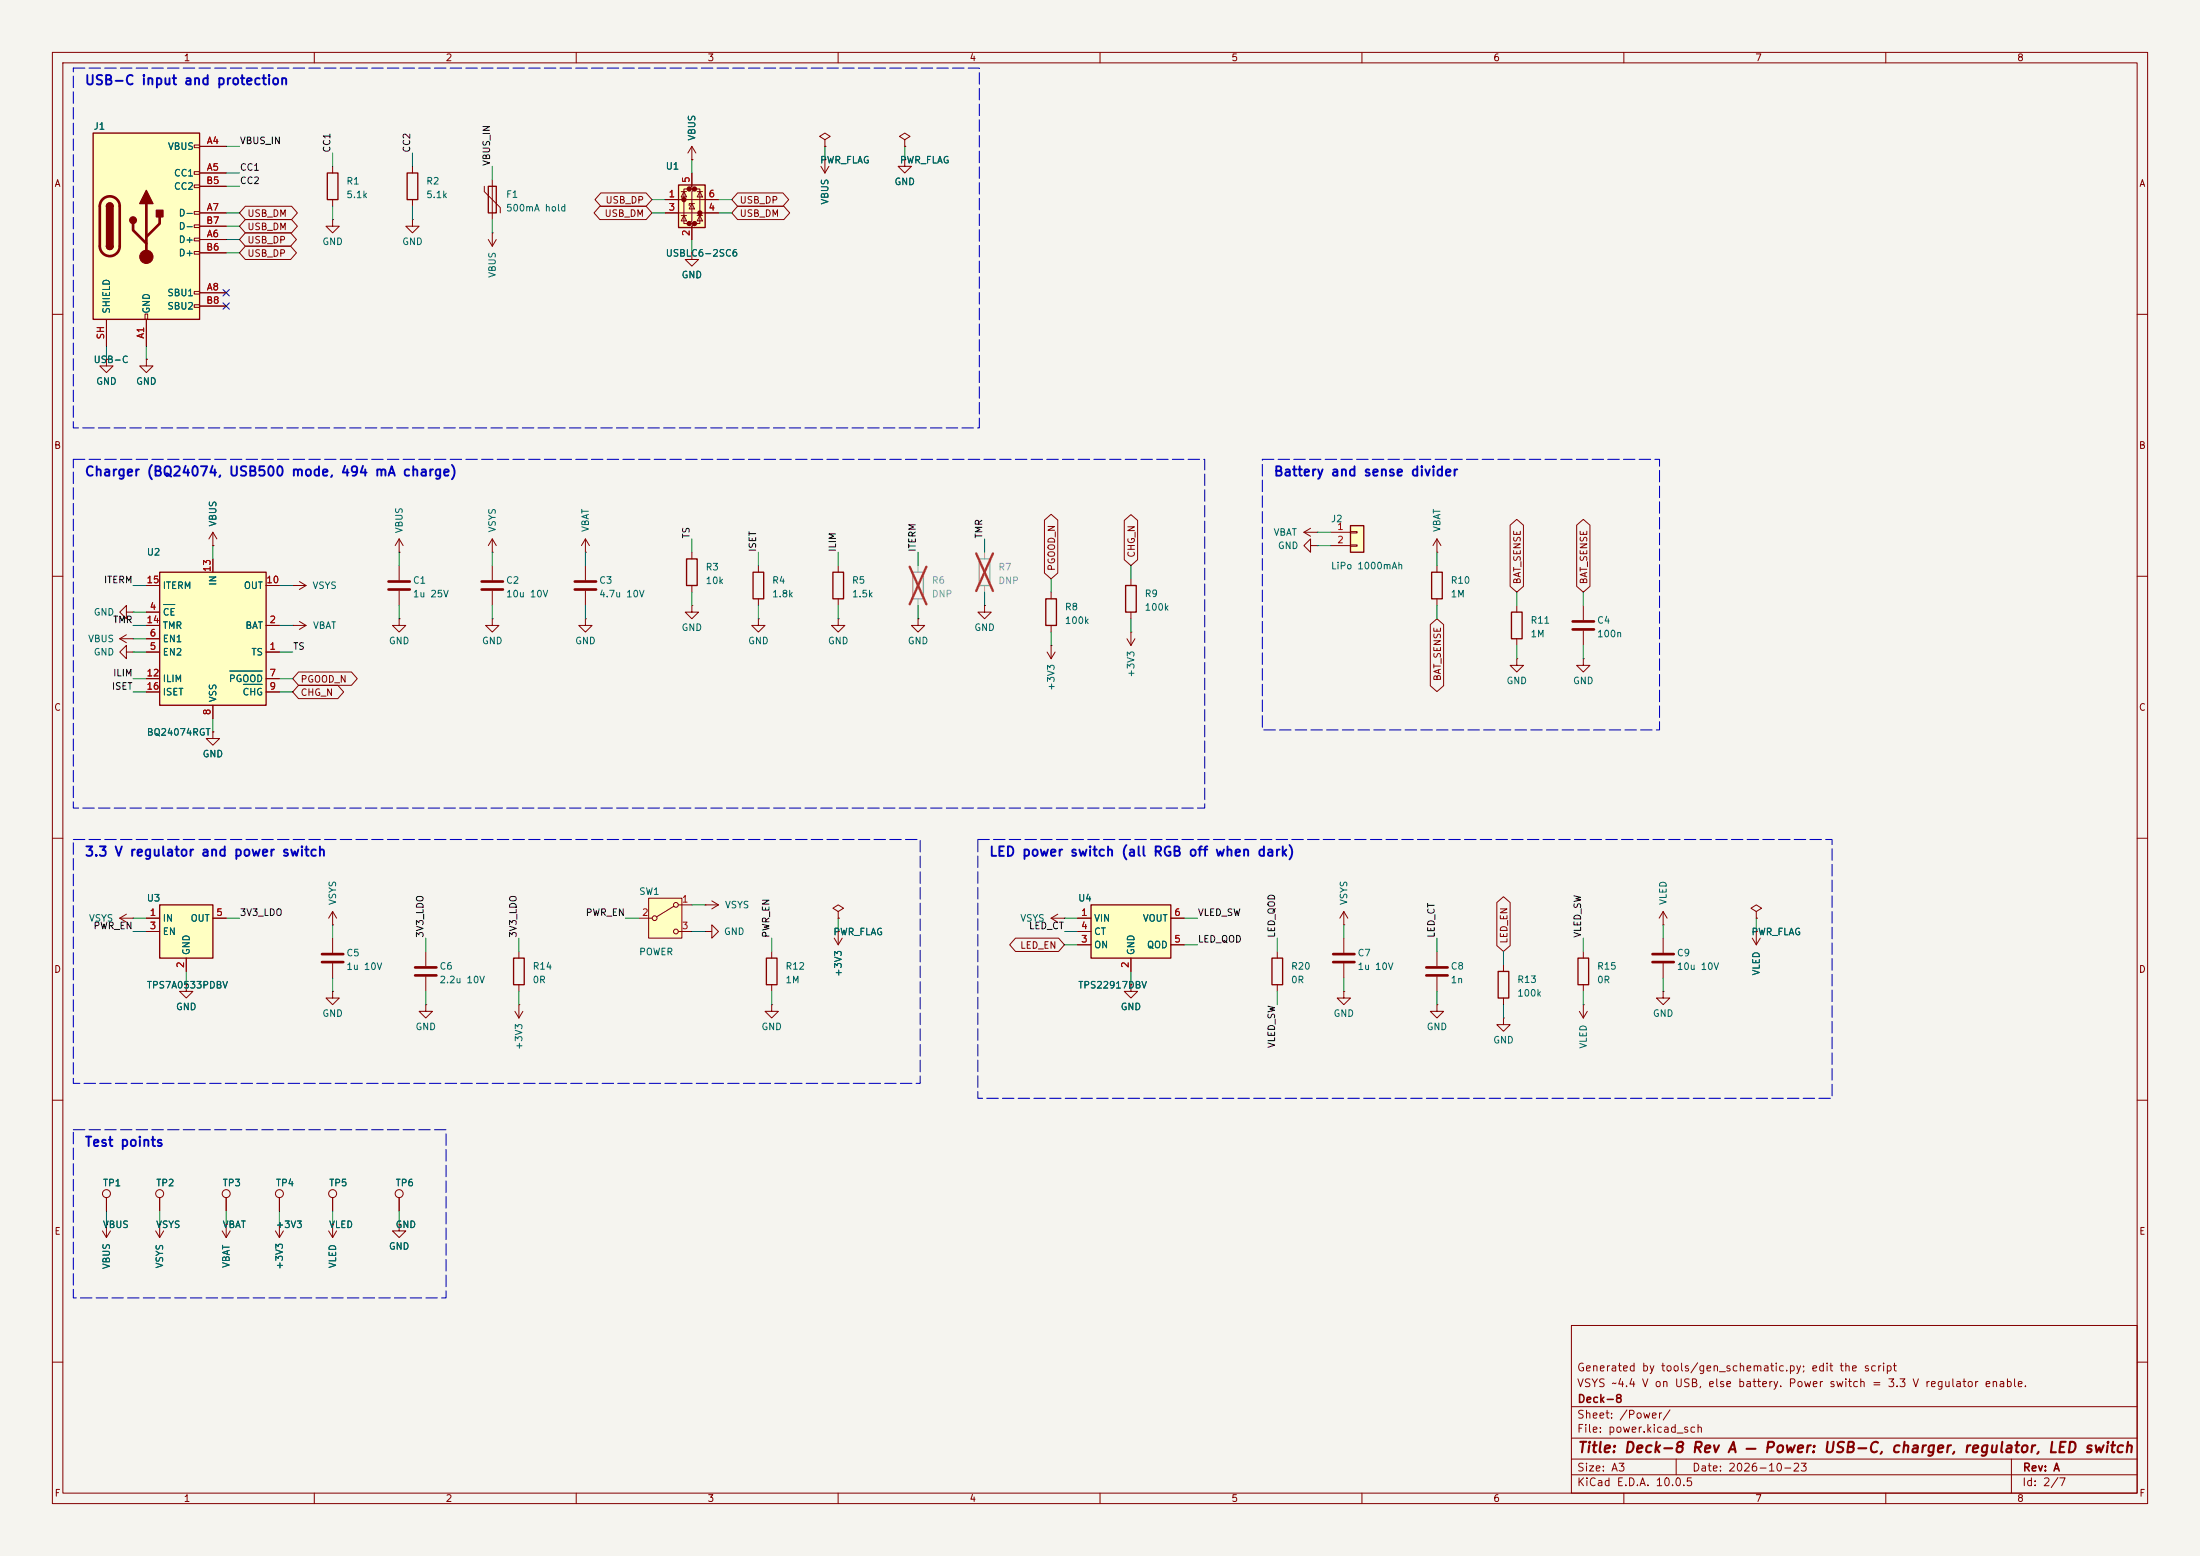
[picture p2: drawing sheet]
<svg xmlns="http://www.w3.org/2000/svg" width="420mm" height="297mm" viewBox="0 0 420 297" stroke-linecap="round" stroke-linejoin="round" font-family="sans-serif">
<path d="M0 0h420v297h-420z" fill="#f5f4ef" stroke="#f5f4ef" stroke-width=".19"/>
<g fill="none" stroke="#840000" stroke-width=".19">
<path d="M10 10h400v277h-400zM12 12h396v273h-396zM60 10v2M110 10v2M160 10v2M210 10v2M260 10v2M310 10v2M360 10v2M10 60h2M408 60h2M10 110h2"/>
<path d="M94 105.4h.1M94 102.9l-.8 1.2M94 102.9l.7 1.2M94 102.9v2.5M408 110h2M40.6 139.7v1.3h1.3l-1.3 1.2-1.2-1.2h1.2M40.6 139.7h.1M10 160h2M408 160h2M10 210h2M408 210h2M300 253h108v32h-108z"/>
<path d="M10 260h2M300 278.5h108M300 274.5h108M300 268.5h108M320 278.5v3M384 278.5v6.5M408 260h2M60 285v2M110 285v2M160 285v2M210 285v2M260 285v2"/>
<path d="M300 281.5h108M310 285v2M360 285v2"/>
</g>
<path d="M129.5 35.3h5.1v8.1h-5.1z" fill="#ffffc2"/>
<g fill="#840000" stroke="#840000" stroke-width=".51">
<circle cx="130.6" cy="38.1" r=".25"/>
<circle cx="131.6" cy="36.1" r=".25"/>
<circle cx="131.6" cy="42.7" r=".25"/>
<circle cx="132.6" cy="36.1" r=".25"/>
<circle cx="132.6" cy="42.7" r=".25"/>
<circle cx="133.6" cy="40.6" r=".25"/>
</g>
<g fill="none" stroke="#840000" stroke-width=".19">
<path d="M127 38.1h10.2M130 36.6h1.1M130.6 36.6l.5 1h-1.1zM131.6 36.1h-1v6.6h1M132.1 33v2.6l-.5 .5h1l-.5 .5v5.6l-.5 .5h1l-.5 .5v2.5M132.1 38.9l.5 1h-1zM132.1 30.5h.1M132.1 27.9v2.6M132.1 27.9l-.8 1.3M132.1 27.9l.7 1.3M132.6 38.9h-1v.3M132.6 36.1h1v6.6h-1"/>
<path d="M133.1 36.6h1M133.6 36.6l.5 1h-1zM172.7 26.7l1-.7-1-.6-1 .6 1 .7v1.2M172.7 27.9h.1M127 40.6h10.2M130 41.1h1.1M130.6 41.1l.5 1.1h-1.1zM133.1 41.1h1M133.6 41.1l.5 1.1h-1zM40.6 104.1h.1M40.6 101.6l-.7 1.3M40.6 101.6l.8 1.3"/>
<path d="M40.6 101.6v2.5M55.9 111.8h.1M55.9 119.4h.1M55.9 111.8h2.5M55.9 119.4h2.5M57.1 111l1.3 .8M57.1 118.6l1.3 .8M58.4 111.8l-1.3 .7M58.4 119.4l-1.3 .7M76.2 105.4h.1M76.2 102.9l-.8 1.2M76.2 102.9l.8 1.2"/>
<path d="M76.2 102.9v2.5M111.8 105.4h.1M111.8 118.1v1.3h1.2l-1.2 1.3-1.3-1.3h1.3M111.8 118.1h.1M111.8 102.9l-.8 1.2M111.8 102.9l.7 1.2M111.8 102.9v2.5M111.8 108v2.7M111.8 112.8v2.8M132.1 115.6v1.2h1.2l-1.2 1.3-1.3-1.3h1.3M132.1 115.6h.1M132.1 105.4v1.3"/>
<path d="M132.1 111.8v1.2M144.8 118.1v1.3h1.2l-1.2 1.3-1.3-1.3h1.3M144.8 118.1h.1M160 118.1v1.3h1.3l-1.3 1.3-1.3-1.3h1.3M160 118.1h.1M160 108v1.2M160 114.3v1.3M175.3 118.1v1.3h1.2l-1.2 1.3-1.3-1.3h1.3M175.3 118.1h.1M188 115.6v1.2h1.2l-1.2 1.3-1.3-1.3h1.3M188 115.6h.1M200.7 113v1.3"/>
<path d="M200.7 119.4v1.3M22.9 121.9l1.2 .8M22.9 121.9h2.5M24.1 121.2l-1.2 .7M25.4 121.9h.1M199.9 124.5l.8 1.2M200.7 123.2h.1M200.7 123.2v2.5M201.4 124.5l-.7 1.2M63.5 179.1v2.8M256.5 176.5h.1M256.5 174l-.7 1.3"/>
<path d="M256.5 174l.8 1.3M256.5 174v2.5M256.5 179.1v2.8M317.5 179.1v2.8M63.5 189.2v1.3h1.3l-1.3 1.3-1.3-1.3h1.3M63.5 189.2h.1M63.5 183.9v2.8M81.3 191.8v1.2h1.2l-1.2 1.3-1.3-1.3h1.3M81.3 191.8h.1M81.3 181.6v2.8M81.3 186.4v2.8M147.3 181.6v1.3"/>
<path d="M147.3 188v1.2M215.9 188v1.2h1.3l-1.3 1.3-1.3-1.3h1.3M215.9 188h.1M243.8 181.6v1.3M243.8 188v1.2M256.5 189.2v1.3h1.3l-1.3 1.3-1.2-1.3h1.2M256.5 189.2h.1M256.5 183.9v2.8M274.3 191.8v1.2h1.3l-1.3 1.3-1.3-1.3h1.3M274.3 191.8h.1M274.3 181.6v2.8M274.3 186.4v2.8"/>
<path d="M287 194.3v1.3h1.3l-1.3 1.3-1.3-1.3h1.3M287 194.3h.1M287 184.2v1.2M287 190.5v1.3M301.5 193l.8 1.3M302.3 191.8h.1M302.3 181.6v1.3M302.3 188v1.2M302.3 191.8v2.5M303 193l-.7 1.3M317.5 189.2v1.3h1.3l-1.3 1.3-1.3-1.3h1.3M317.5 189.2h.1"/>
<path d="M317.5 183.9v2.8M29.7 234.9l.8 1.3M30.5 233.7h.1M30.5 228.6v2.5M30.5 233.7v2.5M31.2 234.9l-.7 1.3M42.4 234.9l.8 1.3M43.2 233.7h.1M43.2 228.6v2.5M43.2 233.7v2.5M43.9 234.9l-.7 1.3M52.6 234.9l.7 1.3"/>
<path d="M53.3 233.7h.1M53.3 228.6v2.5M53.3 233.7v2.5M54.1 234.9l-.8 1.3M62.7 234.9l.8 1.3M63.5 233.7h.1M63.5 233.7v2.5M64.3 234.9l-.8 1.3"/>
<circle cx="30.5" cy="227.8" r=".76"/>
<circle cx="43.2" cy="227.8" r=".76"/>
<circle cx="53.3" cy="227.8" r=".76"/>
</g>
<path d="M129.5 35.3h5.1v8.1h-5.1zM131.1 106.7h2v5.1h-2zM159 109.2h2v5.1h-2zM199.6 114.3h2.1v5.1h-2.1zM146.3 182.9h2v5.1h-2zM242.8 182.9h2.1v5.1h-2.1zM286 185.4h2v5.1h-2zM301.2 182.9h2.1v5.1h-2.1z" fill="none" stroke="#840000" stroke-width=".25"/>
<path d="M109.7 111h4.1M109.7 112.5h4.1M61.5 182.1h4M61.5 183.6h4M79.2 184.7h4.1M79.2 186.2h4.1M254.5 182.1h4.1M254.5 183.6h4.1M272.3 184.7h4.1M272.3 186.2h4.1M315.5 182.1h4M315.5 183.6h4" fill="none" stroke="#840000" stroke-width=".51"/>
<path d="M174.2 109.2h2.1v5.1h-2.1zM186.9 106.7h2.1v5.1h-2.1z" fill="none" stroke="#9c9b98" stroke-width=".25"/>
<path d="M175.3 108v1.2M175.3 114.3v1.3M188 105.4v1.3M188 111.8v1.2" fill="none" stroke="#9c9b98" stroke-width=".19"/>
<path d="M173.7 108.2l3.2 7.1M176.9 108.2l-3.2 7.1M186.4 105.6l3.2 7.2M189.6 105.6l-3.2 7.2" fill="none" stroke="#e12e31" stroke-width=".46"/>
<path d="M208.3 172.7h15.2v10.2h-15.2z" fill="#ffffc2"/>
<path d="M208.3 172.7h15.2v10.2h-15.2z" fill="none" stroke="#840000" stroke-width=".25"/>
<g fill="none" stroke="#840000" stroke-width=".19">
<path d="M205.7 175.3h2.6M205.7 177.8h2.6M223.5 175.3h2.6M317.5 176.5h.1M317.5 174l-.8 1.3M317.5 174l.8 1.3M317.5 174v2.5M334.5 179.1l.8 1.2M335.3 174l1-.6-1-.7-1 .7 1 .6v1.3M335.3 175.3h.1M335.3 177.8h.1M335.3 177.8v2.5"/>
<path d="M336 179.1l-.7 1.2M35.6 188v1.2h1.2l-1.2 1.3-1.3-1.3h1.3M35.6 188h.1M205.7 180.3h2.6M215.9 182.9v2.5M223.5 180.3h2.6M19.6 234.9l.7 1.3M20.3 233.7h.1M20.3 228.6v2.5M20.3 233.7v2.5M21.1 234.9l-.8 1.3M63.5 228.6v2.5"/>
<path d="M76.2 233.7v1.2h1.3l-1.3 1.3-1.3-1.3h1.3M76.2 233.7h.1M76.2 228.6v2.5"/>
<circle cx="20.3" cy="227.8" r=".76"/>
<circle cx="63.5" cy="227.8" r=".76"/>
<circle cx="76.2" cy="227.8" r=".76"/>
</g>
<path d="M30.5 172.7h10.1v10.2h-10.1z" fill="#ffffc2"/>
<path d="M30.5 172.7h10.1v10.2h-10.1z" fill="none" stroke="#840000" stroke-width=".25"/>
<path d="M22.9 175.3h2.5M22.9 175.3l1.2 .7M24.1 174.5l-1.2 .8M25.4 175.3h.1M27.9 175.3h2.6M27.9 177.8h2.6M40.6 175.3h2.6M35.6 182.9v2.5" fill="none" stroke="#840000" stroke-width=".19"/>
<path d="M30.5 109.2h20.3v25.4h-20.3z" fill="#ffffc2"/>
<path d="M30.5 109.2h20.3v25.4h-20.3z" fill="none" stroke="#840000" stroke-width=".25"/>
<g fill="none" stroke="#840000" stroke-width=".19">
<path d="M27.9 68.6v1.3h1.3l-1.3 1.2-1.2-1.2h1.2M27.9 68.6h.1M27.9 119.4h2.6M27.9 116.8h2.6M27.9 111.8h2.6M40.6 106.7v2.5M50.8 119.4h2.5M50.8 111.8h2.5M76.2 118.1v1.3h1.3l-1.3 1.3-1.3-1.3h1.3M76.2 118.1h.1M76.2 108v2.7M76.2 112.8v2.8"/>
<path d="M94 118.1v1.3h1.2l-1.2 1.3-1.3-1.3h1.3M94 118.1h.1M94 108v2.7M94 112.8v2.8M27.9 124.5h2.6M27.9 121.9h2.6M27.9 129.5h2.6M27.9 132.1h2.6M40.6 134.6v2.6M50.8 124.5h2.5M50.8 129.5h2.5M50.8 132.1h2.5"/>
<path d="M215.1 121.9l.8 1.3M215.9 120.7h.1M215.9 120.7v2.5M216.7 121.9l-.8 1.3"/>
</g>
<path d="M31.2 115.4h2.2M43.8 128.1h6.3M46.4 130.6h3.7" fill="none" stroke="#006464" stroke-width=".19"/>
<path d="M74.2 111h4M74.2 112.5h4M91.9 111h4.1M91.9 112.5h4.1" fill="none" stroke="#840000" stroke-width=".51"/>
<path d="M17.8 25.4h20.3v35.6h-20.3z" fill="#ffffc2"/>
<g fill="none" stroke="#840000" stroke-width=".19">
<path d="M37.1 27.7h1v.5h-1zM37.1 32.8h1v.5h-1zM37.1 35.3h1v.5h-1zM38.1 27.9h5.1M38.1 33h5.1M38.1 35.6h5.1M156.7 31.8l.8 1.2M157.5 26.7l1-.7-1-.6-1 .6 1 .7v1.2M157.5 27.9h.1M157.5 30.5h.1M157.5 30.5v2.5M158.2 31.8l-.7 1.2"/>
<path d="M172.7 30.5v1.3h1.3l-1.3 1.2-1.3-1.2h1.3M172.7 30.5h.1M27.7 59.9h.5v1.1h-.5zM37.1 40.4h1v.5h-1zM37.1 42.9h1v.5h-1zM37.1 45.5h1v.5h-1zM37.1 48h1v.5h-1zM37.1 55.6h1v.5h-1zM37.1 58.2h1v.5h-1zM38.1 45.7h5.1M38.1 40.6h5.1M38.1 55.9h5.1"/>
<path d="M38.1 48.3h5.1M38.1 43.2h5.1M38.1 58.4h5.1M20.3 68.6v1.3h1.3l-1.3 1.2-1.3-1.2h1.3M20.3 68.6h.1M20.3 61v5M27.9 61v5M144.8 108v1.2M144.8 114.3v1.3M274.3 108v1.2M274.3 114.3v1.3M289.6 115.6v1.2"/>
<path d="M302.3 115.6v2.8M289.6 125.7v1.3h1.2l-1.2 1.3-1.3-1.3h1.3M289.6 125.7h.1M289.6 121.9v1.3M302.3 125.7v1.3h1.2l-1.2 1.3-1.3-1.3h1.3M302.3 125.7h.1M302.3 120.4v2.8"/>
</g>
<path d="M17.8 25.4h20.3v35.6h-20.3zM20.3 39.4a.64 .64 0 0 1 .7-.7 .64 .64 0 0 1 .6 .7M20.3 47a.64 .64 0 0 0 .7 .6 .64 .64 0 0 0 .6-.6M143.8 109.2h2v5.1h-2zM273.3 109.2h2v5.1h-2zM288.5 116.8h2.1v5.1h-2.1z" fill="none" stroke="#840000" stroke-width=".25"/>
<path d="M19.6 38a1.9 1.9 0 0 1 2.1-.4 1.9 1.9 0 0 1 1.2 1.8v7.6a1.91 1.91 0 0 1-1.9 1.9 1.91 1.91 0 0 1-2-1.9l.1-7.8 .1-.6zM27.9 38.9v10.1M25.4 42.7v1.2l2.5 2.6M30.5 41.4v1.3l-2.6 2.5M300.2 118.6h4.1M300.2 120.1h4.1" fill="none" stroke="#840000" stroke-width=".51"/>
<g fill="#840000" stroke="#840000" stroke-width=".25">
<path d="M20.3 39.4h1.3v7.6h-1.3z"/>
<path d="M20.5 38.9a.64 .64 0 0 1 .7-.1 .64 .64 0 0 1 .4 .6h-1.3z"/>
<path d="M20.3 47h1.3a.64 .64 0 0 1-.6 .6 .64 .64 0 0 1-.7-.6z"/>
<path d="M27.9 36.3l1.3 2.6h-2.5z"/>
<path d="M29.8 40.1h1.3v1.3h-1.3z"/>
<circle cx="25.4" cy="42" r=".63"/>
</g>
<circle cx="27.9" cy="49" r="1.27" fill="#840000" stroke="#840000" stroke-width=".19"/>
<path d="M257.8 100.3h2.5v5.1h-2.5z" fill="#ffffc2"/>
<path d="M93.2 35.6h1.5v5h-1.5zM214.9 111.8h2v5h-2zM257.8 100.3h2.5v5.1h-2.5z" fill="none" stroke="#840000" stroke-width=".25"/>
<g fill="none" stroke="#840000" stroke-width=".19">
<path d="M92.5 35.6v1l3 3v1M94 34.3v7.6M24.1 116.8v-1.2l-1.2 1.2 1.2 1.3v-1.3h1.3M25.4 116.8h.1M215.9 110.5v1.3M215.9 116.8v1.3M248.9 101.6h2.6M248.9 101.6l1.3 .8M250.2 104.1v-1.2l-1.3 1.2 1.3 1.3v-1.3h1.3M250.2 100.8l-1.3 .8M251.5 104.1h.1M251.5 101.6h.1"/>
<path d="M254 101.6h3.8M254 104.1h3.8M257.8 101.5h1.3v.2h-1.3zM257.8 104h1.3v.3h-1.3zM274.3 105.4h.1M274.3 102.9l-.7 1.2M274.3 102.9l.8 1.2M274.3 102.9v2.5M63.5 176.5h.1M63.5 174l-.8 1.3M63.5 174l.8 1.3M63.5 174v2.5"/>
<path d="M134.6 177.8h1.3v-1.3l1.3 1.3-1.3 1.3v-1.3M134.6 177.8h.1M134.6 172.7h.1M134.6 172.7h2.6M135.9 172l1.3 .7M137.2 172.7l-1.3 .8"/>
</g>
<path d="M123.8 171.5h6.4v7.6h-6.4z" fill="#ffffc2"/>
<g fill="none" stroke="#840000" stroke-width=".19">
<path d="M38.1 27.9h5.1M38.1 33h5.1M38.1 35.6h5.1M46.8 39.4h8.9l1.1 1.2-1.1 1.3h-8.9l-1.1-1.3zM63.5 31.8v1.2M63.5 38.1v1.3M78.7 31.8v1.2M78.7 38.1v1.3M114.5 39.4h8.8l1.2 1.2-1.2 1.3h-8.8l-1.1-1.3zM114.7 36.8h8.6l1.2 1.3-1.2 1.3h-8.6l-1.1-1.3zM127 38.1h2.5M132.1 30.5h.1"/>
<path d="M132.1 33v2.6M134.6 38.1h2.6M140.8 39.4h8.8l1.2 1.2-1.2 1.3h-8.8l-1.1-1.3zM140.8 36.8h8.7l1.1 1.3-1.1 1.3h-8.7l-1.1-1.3zM157.5 30.5h.1M157.5 27.9h.1M172.7 30.5h.1M172.7 27.9h.1M38.1 40.6h5.1M38.1 45.7h5.1M38.1 55.9h5.1M38.1 48.3h5.1"/>
<path d="M38.1 43.2h5.1M38.1 58.4h5.1M46.8 47h8.7l1.1 1.3-1.1 1.2h-8.7l-1.1-1.2zM46.8 44.4h8.7l1.1 1.3-1.1 1.3h-8.7l-1.1-1.3zM46.8 41.9h8.9l1.1 1.3-1.1 1.3h-8.9l-1.1-1.3zM63.5 41.9v1.3h1.3l-1.3 1.3-1.3-1.3h1.3M63.5 41.9h.1M78.7 41.9v1.3h1.3l-1.3 1.3-1.2-1.3h1.2M78.7 41.9h.1M93.2 45.7l.8 1.3M94 44.5h.1M94 44.5v2.5"/>
<path d="M94.7 45.7l-.7 1.3M127 40.6h2.5M132.1 48.3v1.2h1.2l-1.2 1.3-1.3-1.3h1.3M132.1 48.3h.1M132.1 43.2v2.5M134.6 40.6h2.6M20.3 68.6h.1M20.3 61v5M27.9 68.6h.1M27.9 61v5M199.4 99.3l1.3-1.1 1.2 1.1v10.1l-1.2 1.1-1.3-1.1zM214.6 99.3l1.3-1.1 1.3 1.1v7.5l-1.3 1.2-1.3-1.2z"/>
<path d="M27.9 119.4h2.6M27.9 116.8h2.6M27.9 111.8h2.6M40.6 104.1h.1M40.6 106.7v2.5M50.8 119.4h2.5M50.8 111.8h2.5M273 119.2l1.3-1.1 1.3 1.1v11.7l-1.3 1.1-1.3-1.1zM288.3 100.2l1.3-1.1 1.2 1.1v11.7l-1.2 1.1-1.3-1.1zM301 100.2l1.3-1.1 1.2 1.1v11.7l-1.2 1.1-1.3-1.1zM24.1 124.5v-1.3l-1.2 1.3 1.2 1.2v-1.2h1.3M25.4 124.5h.1"/>
<path d="M27.9 124.5h2.6M27.9 121.9h2.6M27.9 129.5h2.6M27.9 132.1h2.6M40.6 139.7h.1M40.6 134.6v2.6M50.8 124.5h2.5M50.8 129.5h2.5M50.8 132.1h2.5M57 130.8h7.5l1.1 1.3-1.1 1.3h-7.5l-1.1-1.3zM57 128.3h10.1l1.1 1.2-1.1 1.3h-10.1l-1.1-1.3zM27.9 175.3h2.6"/>
<path d="M27.9 177.8h2.6M40.6 175.3h2.6M121.9 175.3h2.6M123.8 171.5h6.4v7.6h-6.4zM128.7 173l-3.4 2M129.5 172.7h2.6M129.5 177.8h2.6M159.3 179.1l.7 1.2M160 174l1-.6-1-.7-1 .7 1 .6v1.3M160 175.3h.1M160 177.8h.1M160 177.8v2.5"/>
<path d="M160.8 179.1l-.8 1.2M193.9 179.1h8.2l1.1 1.2-1.1 1.3h-8.2l-1.2-1.3zM200.7 175.3h2.5M200.7 175.3l1.2 .7M201.9 174.5l-1.2 .8M203.2 175.3h.1M205.7 175.3h2.6M205.7 177.8h2.6M223.5 175.3h2.6M285.7 172.3l1.3-1.1 1.3 1.1v8.2l-1.3 1.1-1.3-1.1zM335.3 175.3h.1M335.3 177.8h.1"/>
<path d="M35.6 188h.1M35.6 182.9v2.5M98.3 193l.8 1.3M99.1 191.8h.1M99.1 181.6v1.3M99.1 188v1.2M99.1 191.8v2.5M99.8 193l-.7 1.3M147.3 191.8v1.2h1.3l-1.3 1.3-1.3-1.3h1.3M147.3 191.8h.1M205.7 180.3h2.6M215.9 188h.1"/>
<path d="M215.9 182.9v2.5M223.5 180.3h2.6M20.3 233.7h.1M20.3 228.6v2.5M30.5 233.7h.1M30.5 228.6v2.5M43.2 233.7h.1M43.2 228.6v2.5M53.3 233.7h.1M53.3 228.6v2.5M63.5 233.7h.1M63.5 228.6v2.5"/>
<path d="M76.2 233.7h.1M76.2 228.6v2.5"/>
<circle cx="125" cy="175.3" r=".46"/>
<circle cx="129" cy="177.8" r=".46"/>
<circle cx="129" cy="172.7" r=".46"/>
</g>
<path d="M62.5 33h2v5.1h-2zM77.7 33h2.1v5.1h-2.1zM98 182.9h2.1v5.1h-2.1z" fill="none" stroke="#840000" stroke-width=".25"/>
<g fill="none" stroke="#009600" stroke-width=".19">
<path d="M43.2 35.6h2.5M43.2 27.9h2.5M43.2 33h2.5M63.5 29.2v2.6M63.5 39.4v2.5M78.7 29.2v2.6M78.7 39.4v2.5M94 31.8v2.5M124.5 38.1h2.5M132.1 30.5v2.5M137.2 38.1h2.5M157.5 27.9v2.6"/>
<path d="M172.7 27.9v2.6M43.2 40.6h2.5M43.2 43.2h2.5M43.2 48.3h2.5M43.2 45.7h2.5M94 41.9v2.6M124.5 40.6h2.5M132.1 45.7v2.6M137.2 40.6h2.5M20.3 66v2.6M27.9 66v2.6M25.4 119.4h2.5"/>
<path d="M25.4 116.8h2.5M25.4 111.8h2.5M40.6 104.1v2.6M53.3 119.4h2.6M53.3 111.8h2.6M76.2 105.4v2.6M76.2 115.6v2.5M94 105.4v2.6M94 115.6v2.5M111.8 105.4v2.6M111.8 115.6v2.5M132.1 102.9v2.5"/>
<path d="M132.1 113v2.6M144.8 105.4v2.6M144.8 115.6v2.5M160 105.4v2.6M160 115.6v2.5M175.3 105.4v2.6M175.3 115.6v2.5M188 102.9v2.5M188 113v2.6M200.7 110.5v2.5M215.9 108v2.5M215.9 118.1v2.6"/>
<path d="M251.5 101.6h2.5M251.5 104.1h2.5M274.3 105.4v2.6M274.3 115.6v2.5M289.6 113v2.6M302.3 113v2.6M25.4 121.9h2.5M25.4 129.5h2.5M25.4 124.5h2.5M25.4 132.1h2.5M40.6 137.2v2.5M53.3 129.5h2.6"/>
<path d="M53.3 124.5h2.6M53.3 132.1h2.6M200.7 120.7v2.5M289.6 123.2v2.5M302.3 123.2v2.5M25.4 177.8h2.5M25.4 175.3h2.5M43.2 175.3h2.5M63.5 176.5v2.6M81.3 179.1v2.5M99.1 179.1v2.5M119.4 175.3h2.5"/>
<path d="M132.1 177.8h2.5M132.1 172.7h2.5M147.3 179.1v2.5M160 175.3v2.5M203.2 177.8h2.5M203.2 175.3h2.5M226.1 175.3h2.5M243.8 179.1v2.5M256.5 176.5v2.6M274.3 179.1v2.5M302.3 179.1v2.5M317.5 176.5v2.6"/>
<path d="M335.3 175.3v2.5M35.6 185.4v2.6M63.5 186.7v2.5M81.3 189.2v2.6M99.1 189.2v2.6M147.3 189.2v2.6M203.2 180.3h2.5M215.9 185.4v2.6M226.1 180.3h2.5M243.8 189.2v2.6M256.5 186.7v2.5M274.3 189.2v2.6"/>
<path d="M287 181.6v2.6M287 191.8v2.5M302.3 189.2v2.6M317.5 186.7v2.5M20.3 231.1v2.6M30.5 231.1v2.6M43.2 231.1v2.6M53.3 231.1v2.6M63.5 231.1v2.6M76.2 231.1v2.6"/>
</g>
<path d="M42.6 55.3l1.2 1.2M42.6 57.8l1.2 1.2M43.8 55.3l-1.2 1.2M43.8 57.8l-1.2 1.2" fill="none" stroke="#000084" stroke-width=".19"/>
<path d="M14 13h173v68.7h-173zM14 87.7h216v66.5h-216zM241 87.7h75.8v51.6h-75.8zM14 160.2h161.7v46.6h-161.7zM186.7 160.2h163v49.4h-163zM14 215.6h71.1v32.1h-71.1z" fill="none" stroke="#0000c2" stroke-width=".2" stroke-dasharray="2.2 .8"/>
<path d="M31.2 115.4h2.2M43.8 128.1h6.3M46.4 130.6h3.7" fill="none" stroke="#006464" stroke-width=".19"/>
<text font-size="2" fill="#840000" x="301" y="277.8">Title: Deck-8 Rev A — Power: USB-C, charger, regulator, LED switch</text>
<g font-size="1.8" fill="#0000c2">
<text x="16.1" y="16.7">USB-C input and protection</text>
<text x="16.1" y="91.3">Charger (BQ24074, USB500 mode, 494 mA charge)</text>
<text x="243" y="91.3">Battery and sense divider</text>
<text x="16.1" y="163.9">3.3 V regulator and power switch</text>
<text x="188.7" y="163.9">LED power switch (all RGB off when dark)</text>
<text x="16.1" y="219.3">Test points</text>
</g>
<g font-size="1.5" fill="#840000">
<text x="300.9" y="262.1">Generated by tools/gen_schematic.py; edit the script</text>
<text x="300.9" y="265.1">VSYS ~4.4 V on USB, else battery. Power switch = 3.3 V regulator enable.</text>
<text x="301" y="268.1">Deck-8</text>
<text x="300.9" y="273.8">File: power.kicad_sch</text>
<text x="300.9" y="271.1">Sheet: /Power/</text>
<text x="300.9" y="281.2">Size: A3</text>
<text x="322.9" y="281.2">Date: 2026-10-23</text>
<text x="386" y="281.2">Rev: A</text>
<text x="300.9" y="284">KiCad E.D.A. 10.0.5</text>
<text x="385.9" y="284">Id: 2/7</text>
</g>
<g font-size="1.3" fill="#840000">
<text x="35" y="12">1</text>
<text x="85" y="12">2</text>
<text x="135" y="12">3</text>
<text x="185" y="12">4</text>
<text x="235" y="12">5</text>
<text x="285" y="12">6</text>
<text x="335" y="12">7</text>
<text x="385" y="12">8</text>
<text x="10.3" y="36">A</text>
<text x="408.3" y="36">A</text>
<text x="47.1" y="41.7">USB_DM</text>
<text x="115.3" y="41.7">USB_DM</text>
<text x="115.5" y="39.2">USB_DP</text>
<text x="141.1" y="41.7">USB_DM</text>
<text x="141.1" y="39.2">USB_DP</text>
<text x="47.1" y="46.8">USB_DP</text>
<text x="47.1" y="44.2">USB_DM</text>
<text x="47.1" y="49.3">USB_DP</text>
<text x="10.2" y="86">B</text>
<text x="408.2" y="86">B</text>
<text x="217" y="106.5" transform="rotate(-90 217 106.5)">CHG_N</text>
<text x="201.7" y="109.1" transform="rotate(-90 201.7 109.1)">PGOOD_N</text>
<text x="290.6" y="111.6" transform="rotate(-90 290.6 111.6)">BAT_SENSE</text>
<text x="303.3" y="111.6" transform="rotate(-90 303.3 111.6)">BAT_SENSE</text>
<text x="57.3" y="130.6">PGOOD_N</text>
<text x="275.4" y="130.1" transform="rotate(-90 275.4 130.1)">BAT_SENSE</text>
<text x="10.2" y="136">C</text>
<text x="57.3" y="133.1">CHG_N</text>
<text x="408.2" y="136">C</text>
<text x="10.2" y="186">D</text>
<text x="194.6" y="181.4">LED_EN</text>
<text x="288.1" y="180.2" transform="rotate(-90 288.1 180.2)">LED_EN</text>
<text x="408.2" y="186">D</text>
<text x="10.3" y="236">E</text>
<text x="408.3" y="236">E</text>
<text x="10.3" y="286">F</text>
<text x="35" y="287">1</text>
<text x="85" y="287">2</text>
<text x="135" y="287">3</text>
<text x="185" y="287">4</text>
<text x="235" y="287">5</text>
<text x="285" y="287">6</text>
<text x="335" y="287">7</text>
<text x="385" y="287">8</text>
<text x="408.3" y="286">F</text>
</g>
<g font-size="1.3" fill="#006464">
<text x="17.8" y="25.1">J1</text>
<text x="32" y="28.9">VBUS</text>
<text x="133" y="27" transform="rotate(-90 133 27)">VBUS</text>
<text x="33.1" y="34">CC1</text>
<text x="66" y="35.5">R1</text>
<text x="81.3" y="35.5">R2</text>
<text x="127" y="32.7">U1</text>
<text x="156.4" y="31.5">PWR_FLAG</text>
<text x="170.7" y="35.6">GND</text>
<text x="171.7" y="31.5">PWR_FLAG</text>
<text x="33.1" y="36.5">CC2</text>
<text x="34" y="41.6">D-</text>
<text x="66" y="38.1">5.1k</text>
<text x="81.3" y="38.1">5.1k</text>
<text x="96.5" y="38.1">F1</text>
<text x="96.5" y="40.7">500mA hold</text>
<text x="158.4" y="39.2" transform="rotate(-90 158.4 39.2)">VBUS</text>
<text x="34" y="46.7">D+</text>
<text x="34" y="44.1">D-</text>
<text x="61.4" y="47.1">GND</text>
<text x="76.7" y="47.1">GND</text>
<text x="34" y="49.2">D+</text>
<text x="94.9" y="53.1" transform="rotate(-90 94.9 53.1)">VBUS</text>
<text x="127" y="49.3">USBLC6-2SC6</text>
<text x="130" y="53.4">GND</text>
<text x="21.3" y="60" transform="rotate(-90 21.3 60)">SHIELD</text>
<text x="28.9" y="60" transform="rotate(-90 28.9 60)">GND</text>
<text x="31.8" y="56.8">SBU1</text>
<text x="31.8" y="59.4">SBU2</text>
<text x="17.8" y="69.6">USB-C</text>
<text x="18.3" y="73.7">GND</text>
<text x="25.9" y="73.7">GND</text>
<text x="41.6" y="100.6" transform="rotate(-90 41.6 100.6)">VBUS</text>
<text x="77.2" y="101.9" transform="rotate(-90 77.2 101.9)">VBUS</text>
<text x="94.9" y="101.7" transform="rotate(-90 94.9 101.7)">VSYS</text>
<text x="112.7" y="101.6" transform="rotate(-90 112.7 101.6)">VBAT</text>
<text x="254" y="100">J2</text>
<text x="275.3" y="101.6" transform="rotate(-90 275.3 101.6)">VBAT</text>
<text x="27.9" y="106.3">U2</text>
<text x="243" y="102.6">VBAT</text>
<text x="243.8" y="105.1">GND</text>
<text x="31" y="112.7">ITERM</text>
<text x="41.6" y="111.9" transform="rotate(-90 41.6 111.9)">IN</text>
<text x="46.4" y="112.7">OUT</text>
<text x="59.6" y="112.7">VSYS</text>
<text x="78.7" y="111.7">C1</text>
<text x="96.5" y="111.7">C2</text>
<text x="114.3" y="111.7">C3</text>
<text x="134.6" y="109.2">R3</text>
<text x="134.6" y="111.8">10k</text>
<text x="147.3" y="111.7">R4</text>
<text x="162.5" y="111.7">R5</text>
<text x="254" y="109">LiPo 1000mAh</text>
<text x="276.8" y="111.7">R10</text>
<text x="17.8" y="117.8">GND</text>
<text x="31" y="117.8">CE</text>
<text x="78.7" y="114.3">1u 25V</text>
<text x="96.5" y="114.3">10u 10V</text>
<text x="114.3" y="114.3">4.7u 10V</text>
<text x="147.3" y="114.3">1.8k</text>
<text x="162.5" y="114.3">1.5k</text>
<text x="203.2" y="116.8">R8</text>
<text x="203.2" y="119.4">100k</text>
<text x="218.4" y="114.3">R9</text>
<text x="218.4" y="116.9">100k</text>
<text x="276.8" y="114.3">1M</text>
<text x="292.1" y="119.3">R11</text>
<text x="304.8" y="119.3">C4</text>
<text x="16.7" y="122.9">VBUS</text>
<text x="17.8" y="125.4">GND</text>
<text x="31" y="125.4">EN2</text>
<text x="31" y="122.9">EN1</text>
<text x="31" y="120.3">TMR</text>
<text x="46.7" y="120.3">BAT</text>
<text x="47.9" y="125.4">TS</text>
<text x="59.6" y="120.3">VBAT</text>
<text x="74.1" y="123.3">GND</text>
<text x="91.9" y="123.3">GND</text>
<text x="109.7" y="123.3">GND</text>
<text x="130" y="120.7">GND</text>
<text x="142.7" y="123.3">GND</text>
<text x="158" y="123.3">GND</text>
<text x="173.2" y="123.3">GND</text>
<text x="185.9" y="120.7">GND</text>
<text x="292.1" y="121.9">1M</text>
<text x="304.8" y="121.9">100n</text>
<text x="31" y="130.5">ILIM</text>
<text x="43.6" y="130.5">PGOOD</text>
<text x="201.6" y="132" transform="rotate(-90 201.6 132)">+3V3</text>
<text x="216.9" y="129.4" transform="rotate(-90 216.9 129.4)">+3V3</text>
<text x="287.5" y="130.9">GND</text>
<text x="300.2" y="130.9">GND</text>
<text x="31" y="133">ISET</text>
<text x="41.6" y="134.1" transform="rotate(-90 41.6 134.1)">VSS</text>
<text x="46.2" y="133">CHG</text>
<text x="27.9" y="140.7">BQ24074RGT</text>
<text x="38.6" y="144.9">GND</text>
<text x="27.9" y="172.4">U3</text>
<text x="64.5" y="172.9" transform="rotate(-90 64.5 172.9)">VSYS</text>
<text x="121.9" y="171.1">SW1</text>
<text x="138.3" y="173.7">VSYS</text>
<text x="205.7" y="172.4">U4</text>
<text x="257.5" y="172.9" transform="rotate(-90 257.5 172.9)">VSYS</text>
<text x="318.5" y="172.8" transform="rotate(-90 318.5 172.8)">VLED</text>
<text x="16.9" y="176.2">VSYS</text>
<text x="31" y="176.2">IN</text>
<text x="31" y="178.8">EN</text>
<text x="36.3" y="176.2">OUT</text>
<text x="138.1" y="178.8">GND</text>
<text x="159" y="178.8">PWR_FLAG</text>
<text x="194.7" y="176.2">VSYS</text>
<text x="208.8" y="176.2">VIN</text>
<text x="208.8" y="178.8">CT</text>
<text x="218.1" y="176.2">VOUT</text>
<text x="334.2" y="178.8">PWR_FLAG</text>
<text x="36.5" y="182.4" transform="rotate(-90 36.5 182.4)">GND</text>
<text x="66" y="182.8">C5</text>
<text x="66" y="185.4">1u 10V</text>
<text x="83.8" y="185.4">C6</text>
<text x="101.6" y="185.4">R14</text>
<text x="121.9" y="182.6">POWER</text>
<text x="149.8" y="185.4">R12</text>
<text x="208.8" y="181.3">ON</text>
<text x="216.9" y="182.4" transform="rotate(-90 216.9 182.4)">GND</text>
<text x="218.9" y="181.3">QOD</text>
<text x="246.4" y="185.4">R20</text>
<text x="259.1" y="182.8">C7</text>
<text x="259.1" y="185.4">1u 10V</text>
<text x="276.8" y="185.4">C8</text>
<text x="304.8" y="185.4">R15</text>
<text x="320" y="182.8">C9</text>
<text x="320" y="185.4">10u 10V</text>
<text x="27.9" y="189">TPS7A0533PDBV</text>
<text x="83.8" y="188">2.2u 10V</text>
<text x="101.6" y="188">0R</text>
<text x="149.8" y="188">1M</text>
<text x="161" y="186.6" transform="rotate(-90 161 186.6)">+3V3</text>
<text x="205.7" y="189">TPS22917DBV</text>
<text x="246.4" y="188">0R</text>
<text x="276.8" y="188">1n</text>
<text x="289.5" y="187.9">R13</text>
<text x="289.5" y="190.5">100k</text>
<text x="304.8" y="188">0R</text>
<text x="336.2" y="186.3" transform="rotate(-90 336.2 186.3)">VLED</text>
<text x="33.5" y="193.1">GND</text>
<text x="61.4" y="194.4">GND</text>
<text x="79.2" y="196.9">GND</text>
<text x="145.3" y="196.9">GND</text>
<text x="213.8" y="193.1">GND</text>
<text x="254.5" y="194.4">GND</text>
<text x="272.3" y="196.9">GND</text>
<text x="315.4" y="194.4">GND</text>
<text x="100" y="200.5" transform="rotate(-90 100 200.5)">+3V3</text>
<text x="285" y="199.5">GND</text>
<text x="303.2" y="200.3" transform="rotate(-90 303.2 200.3)">VLED</text>
<text x="19.5" y="226.7">TP1</text>
<text x="29.7" y="226.7">TP2</text>
<text x="42.4" y="226.7">TP3</text>
<text x="52.6" y="226.7">TP4</text>
<text x="62.7" y="226.7">TP5</text>
<text x="75.4" y="226.7">TP6</text>
<text x="19.5" y="234.7">VBUS</text>
<text x="29.7" y="234.7">VSYS</text>
<text x="42.4" y="234.7">VBAT</text>
<text x="52.6" y="234.7">+3V3</text>
<text x="62.7" y="234.7">VLED</text>
<text x="74.1" y="238.8">GND</text>
<text x="75.4" y="234.7">GND</text>
<text x="21.3" y="242.4" transform="rotate(-90 21.3 242.4)">VBUS</text>
<text x="31.4" y="242.2" transform="rotate(-90 31.4 242.2)">VSYS</text>
<text x="44.1" y="242.1" transform="rotate(-90 44.1 242.1)">VBAT</text>
<text x="54.3" y="242.4" transform="rotate(-90 54.3 242.4)">+3V3</text>
<text x="64.5" y="242.2" transform="rotate(-90 64.5 242.2)">VLED</text>
</g>
<g font-size="1.3" fill="#a90000">
<text x="39.4" y="27.8">A4</text>
<text x="39.3" y="35.4">B5</text>
<text x="39.4" y="32.9">A5</text>
<text x="131.9" y="35" transform="rotate(-90 131.9 35)">5</text>
<text x="39.4" y="40.5">A7</text>
<text x="127.5" y="38">1</text>
<text x="127.5" y="40.5">3</text>
<text x="135.2" y="40.5">4</text>
<text x="135.2" y="38">6</text>
<text x="39.3" y="43">B7</text>
<text x="39.4" y="45.6">A6</text>
<text x="131.9" y="45.2" transform="rotate(-90 131.9 45.2)">2</text>
<text x="39.3" y="48.1">B6</text>
<text x="39.3" y="58.3">B8</text>
<text x="39.4" y="55.7">A8</text>
<text x="20.2" y="64.9" transform="rotate(-90 20.2 64.9)">SH</text>
<text x="27.8" y="64.8" transform="rotate(-90 27.8 64.8)">A1</text>
<text x="255.2" y="101.5">1</text>
<text x="255.2" y="104">2</text>
<text x="27.9" y="111.6">15</text>
<text x="40.5" y="109.3" transform="rotate(-90 40.5 109.3)">13</text>
<text x="50.7" y="111.6">10</text>
<text x="27.9" y="119.2">14</text>
<text x="28.5" y="116.7">4</text>
<text x="51.3" y="119.2">2</text>
<text x="28.5" y="124.3">5</text>
<text x="28.5" y="121.8">6</text>
<text x="51.3" y="124.3">1</text>
<text x="27.9" y="129.4">12</text>
<text x="27.9" y="131.9">16</text>
<text x="51.3" y="129.4">7</text>
<text x="51.3" y="131.9">9</text>
<text x="40.5" y="136.6" transform="rotate(-90 40.5 136.6)">8</text>
<text x="130.1" y="172.6">1</text>
<text x="28.5" y="175.1">1</text>
<text x="28.5" y="177.7">3</text>
<text x="41.2" y="175.1">5</text>
<text x="122.5" y="175.1">2</text>
<text x="130.1" y="177.7">3</text>
<text x="206.3" y="175.1">1</text>
<text x="206.3" y="177.7">4</text>
<text x="224.1" y="175.1">6</text>
<text x="35.4" y="184.9" transform="rotate(-90 35.4 184.9)">2</text>
<text x="206.3" y="180.2">3</text>
<text x="215.8" y="184.9" transform="rotate(-90 215.8 184.9)">2</text>
<text x="224.1" y="180.2">5</text>
</g>
<g font-size="1.3" fill="#0f0f0f">
<text x="45.7" y="27.8">VBUS_IN</text>
<text x="63.4" y="29.2" transform="rotate(-90 63.4 29.2)">CC1</text>
<text x="78.6" y="29.2" transform="rotate(-90 78.6 29.2)">CC2</text>
<text x="45.7" y="35.4">CC2</text>
<text x="45.7" y="32.9">CC1</text>
<text x="93.9" y="31.8" transform="rotate(-90 93.9 31.8)">VBUS_IN</text>
<text x="132" y="102.9" transform="rotate(-90 132 102.9)">TS</text>
<text x="144.7" y="105.4" transform="rotate(-90 144.7 105.4)">ISET</text>
<text x="159.9" y="105.4" transform="rotate(-90 159.9 105.4)">ILIM</text>
<text x="175.1" y="105.4" transform="rotate(-90 175.1 105.4)">ITERM</text>
<text x="187.8" y="102.9" transform="rotate(-90 187.8 102.9)">TMR</text>
<text x="19.7" y="111.6">ITERM</text>
<text x="21.5" y="119.3">TMR</text>
<text x="55.9" y="124.3">TS</text>
<text x="21.2" y="132">ISET</text>
<text x="21.5" y="129.4">ILIM</text>
<text x="17.7" y="177.7">PWR_EN</text>
<text x="45.7" y="175.1">3V3_LDO</text>
<text x="81.2" y="179.1" transform="rotate(-90 81.2 179.1)">3V3_LDO</text>
<text x="98.9" y="179.1" transform="rotate(-90 98.9 179.1)">3V3_LDO</text>
<text x="111.7" y="175.1">PWR_EN</text>
<text x="147.2" y="179.1" transform="rotate(-90 147.2 179.1)">PWR_EN</text>
<text x="196.3" y="177.7">LED_CT</text>
<text x="228.6" y="175.1">VLED_SW</text>
<text x="243.7" y="179.1" transform="rotate(-90 243.7 179.1)">LED_QOD</text>
<text x="274.2" y="179.1" transform="rotate(-90 274.2 179.1)">LED_CT</text>
<text x="302.1" y="179.1" transform="rotate(-90 302.1 179.1)">VLED_SW</text>
<text x="228.6" y="180.2">LED_QOD</text>
<text x="243.7" y="200.2" transform="rotate(-90 243.7 200.2)">VLED_SW</text>
</g>
<g font-size="1.3" fill="#939391">
<text x="177.8" y="111.7">R6</text>
<text x="190.5" y="109.2">R7</text>
<text x="190.5" y="111.8">DNP</text>
<text x="177.8" y="114.3">DNP</text>
</g>
</svg>
